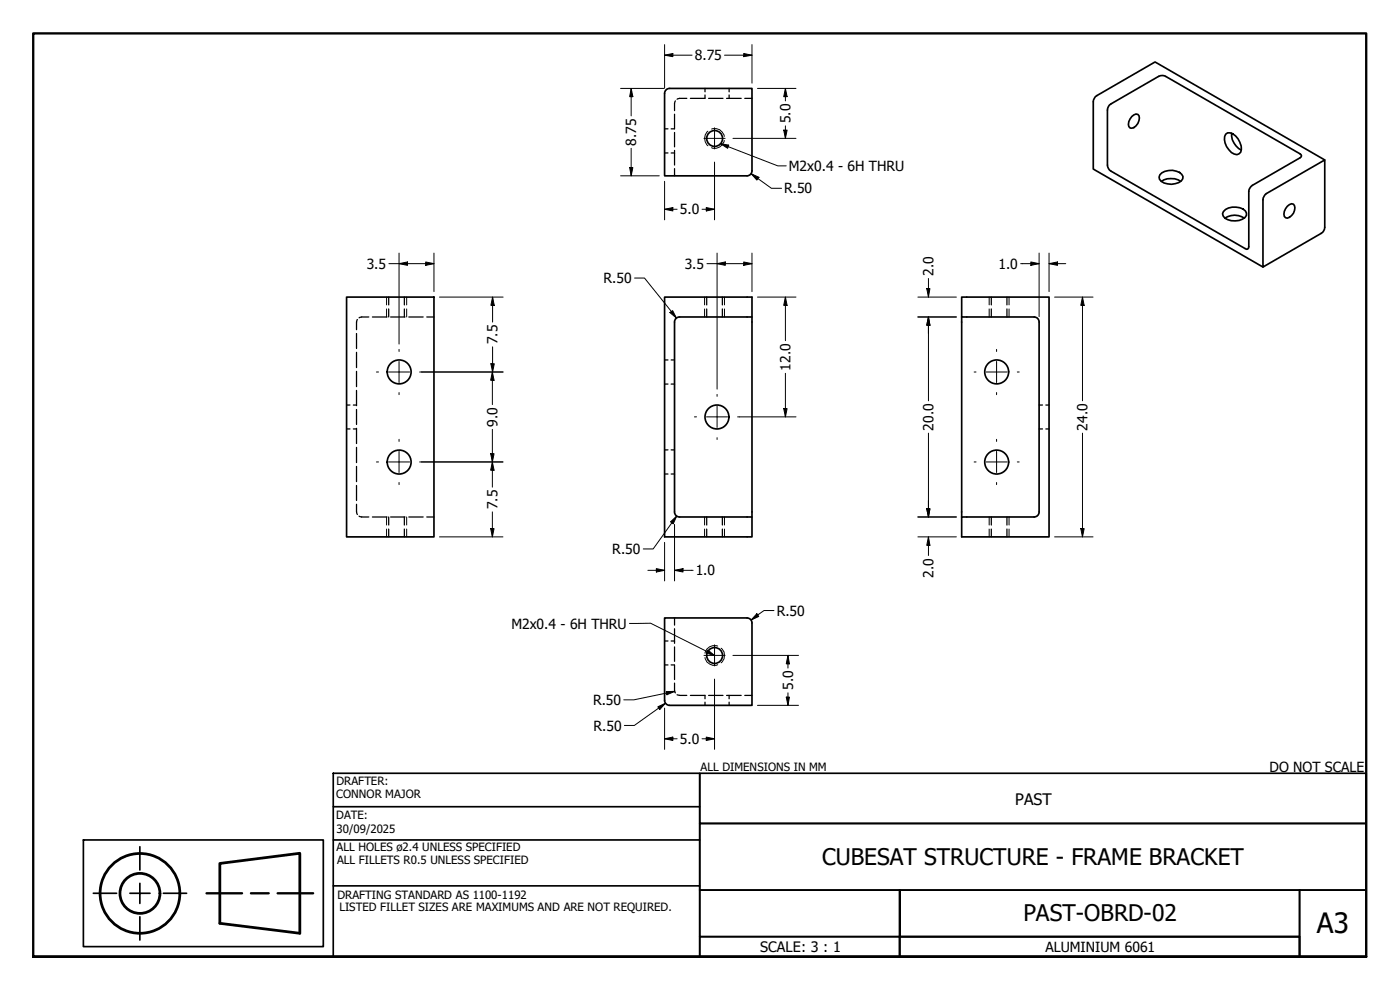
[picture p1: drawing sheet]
<svg xmlns="http://www.w3.org/2000/svg" width="420mm" height="297mm" viewBox="0 0 420 297" stroke-linecap="round" stroke-linejoin="round" font-family="sans-serif">
<!-- layer: Hidden (ANSI) -->
<g fill="none" stroke="#000" stroke-width=".38">
<path d="M199.5 38.7h1M202.4 34.3v4.4h-1M202.4 39.7v4.4M202.7 30.3l-.3 .7v2.2M206.1 29.5h-2.1l-.8 .3M211.6 28.5v1h-4.4M211.6 26.5v1M212.7 29.5h4.3M218.1 29.5h4.3M218.8 26.5v1M218.8 28.5v1M223.5 29.5h2.2"/>
<path d="M199.5 45.9h1M201.4 45.9h1M202.4 45.1v4.4M202.4 50.6v2.2M107.3 95.9l-.3 .7v2.3M110.7 95.1h-2.2l-.7 .3M111.8 95.1h4.3M116.6 89.1v2.4M116.6 92.7v2.4M117.2 95.1h4.3M121.3 89.1v2.4M121.3 92.7v2.4"/>
<path d="M122.7 95.1h4.3M128.1 95.1h2.1M212.1 89.1v2.4M212.1 92.7v2.4M216.8 89.1v2.4M216.8 92.7v2.4M297.5 89.1v2.4M297.5 92.7v2.4M302.2 89.1v2.4M302.2 92.7v2.4M107 100.1v4.5M107 105.7v4.6"/>
<path d="M107 111.4v4.6M107 117.1v4.6M199.5 115.2h1M199.5 108h1M201.4 115.2h1M201.4 108h1M104 121.5h1M104 128.7h1M106 121.5h1M106 128.7h1M107 122.9v4.5M107 128.5v4.6"/>
<path d="M107 134.2v4.6M107 139.9v4.6M199.5 135h1M201.4 135h1M311.8 121.5h1.1M311.8 128.7h1.1M313.9 121.5h.9M313.9 128.7h.9M107 151.3v2.3l.3 .8M107 145.7v4.5M107.8 154.9l.7 .2h2.2M111.8 155.1h4.3"/>
<path d="M116.6 155.1v2.4M116.6 158.7v2.4M117.2 155.1h4.3M121.3 155.1v2.4M121.3 158.7v2.4M122.7 155.1h4.3M128.1 155.1h2.1M199.5 142.2h1M201.4 142.2h1M212.1 155.1v2.4M212.1 158.7v2.4M216.8 155.1v2.4"/>
<path d="M216.8 158.7v2.4M297.5 155.1v2.4M297.5 158.7v2.4M302.2 155.1v2.4M302.2 158.7v2.4M199.5 199.5h1M199.5 192.3h1M201.4 199.5h1M201.4 192.3h1M202.4 185.4v2.2M202.4 188.6v4.4M202.4 194.1v4.3"/>
<path d="M202.4 199.6v4.3M202.4 205v2.1l.3 .8M203.2 208.5l2.9 .1M207.2 208.6h4.4v1.1M211.6 210.7v.9M212.7 208.6h4.3M218.1 208.6h4.3M218.8 208.6v1.1M218.8 210.7v.9M223.5 208.6h2.2"/>
</g>
<!-- layer: Hidden Narrow (ANSI) -->
<g fill="none" stroke="#000" stroke-width=".3">
<path d="M212.5 39.4a2.87 2.87 0 0 0 0 4.3M213.6 38.7a2.84 2.84 0 0 1 3.8 2.2M217.4 42.1a2.85 2.85 0 0 1-3.8 2.2M116 89.1v2.4M116 92.7v2.4M122 89.1v2.4M122 92.7v2.4M211.5 89.1v2.4M211.5 92.7v2.4M217.4 89.1v2.4M217.4 92.7v2.4M296.9 89.1v2.4"/>
<path d="M296.9 92.7v2.4M302.8 89.1v2.4M302.8 92.7v2.4M116 155.1v2.4M116 158.7v2.4M122 155.1v2.4M122 158.7v2.4M211.5 155.1v2.4M211.5 158.7v2.4M217.4 155.1v2.4M217.4 158.7v2.4M296.9 155.1v2.4"/>
<path d="M296.9 158.7v2.4M302.8 155.1v2.4M302.8 158.7v2.4M211.6 197.3a2.85 2.85 0 0 0 3.8 2.1M215.4 193.9a2.85 2.85 0 0 0-3.8 2.1M216.4 194.5a2.87 2.87 0 0 1 0 4.4"/>
</g>
<!-- layer: Visible (ANSI) -->
<g fill="none" stroke="#000" stroke-width=".51">
<path d="M199.5 28.1v24.7h24.7a1.49 1.49 0 0 0 1.5-1.5M200.9 26.5a1.49 1.49 0 0 0-1.4 1.5M201 26.5h24.7v24.8M333 31.5l14.7-8.6a2.29 2.29 0 0 1 2.1 0l40.7 23.5 .1 .4-.5 .6-14.2 8.2a2.49 2.49 0 0 0-1.1 1.9v16.5l-.3 .7-.4 .1-40.7-23.4a2.23 2.23 0 0 1-1-1.9v-16.5zM339.7 35l1.2-.8 .6 .1a2.73 2.73 0 0 1-2.3 4.1 2.03 2.03 0 0 1 0-2.7zM369.6 39.9a5.4 5.4 0 0 0 2.9 5.1M348.6 54.4a5.5 5.5 0 0 1 5.7 0M348.7 51.9a5 5 0 0 1 5.9 .4l.4 .6a2.25 2.25 0 0 1-2.3 2.2 4.7 4.7 0 0 1-4.7-1.3l-.1-.7 .2-.7zM367.9 40.2a2.11 2.11 0 0 1 2.9 .6 5.3 5.3 0 0 1 1.6 4.8 1.71 1.71 0 0 1-2.8 .2 4.7 4.7 0 0 1-1.7-5.6zM379.7 58.4l17.9-10.4v20.2a2.23 2.23 0 0 1-1.1 1.8l-17.5 10.1v-20.2zM397.6 48l-51-29.4-17.4 10.1a2.49 2.49 0 0 0-1.1 1.8v20.2l50.9 29.4M367.2 63.5a4.9 4.9 0 0 1 6.6-.2l.3 .6a2.22 2.22 0 0 1-2.2 2.3 4.7 4.7 0 0 1-4.8-1.4l-.2-.7z"/>
<path d="M367.6 65.5a5.2 5.2 0 0 1 5.8 0M386.3 61.9l1.3-.8 .6 .2a2.87 2.87 0 0 1-1.9 4.2l-.5-.2a2.03 2.03 0 0 1 0-2.7zM104 89.1h26.2v72h-26.2zM225.7 95.1h-21.8a1.49 1.49 0 0 0-1.5 1.5v57M288.6 95.1v60M202.4 153.6a1.49 1.49 0 0 0 1.6 1.5h21.7v6h-26.2v-72h26.2v66M311.8 153.6v-57a1.49 1.49 0 0 0-1.4-1.5h-21.8v-6h26.2v72h-26.2v-6h21.8a1.49 1.49 0 0 0 1.4-1.5M201 211.6h24.7v-24.7a1.49 1.49 0 0 0-1.5-1.5h-24.7v24.7a1.49 1.49 0 0 0 1.4 1.5"/>
<circle cx="214.5" cy="41.5" r="2.38"/>
<circle cx="119.8" cy="111.6" r="3.6"/>
<circle cx="299.1" cy="111.6" r="3.6"/>
<circle cx="119.8" cy="138.6" r="3.6"/>
<circle cx="215.2" cy="125.1" r="3.6"/>
<circle cx="299.1" cy="138.6" r="3.6"/>
<circle cx="214.5" cy="196.7" r="2.38"/>
</g>
<!-- layer: Border (ANSI) -->
<path d="M10 287.1v-277.1h400v277.1h-400h400" fill="none" stroke="#000" stroke-width=".7"/>
<!-- layer: Title (ANSI) -->
<g fill="none" stroke="#000" stroke-width=".51">
<path d="M100 232h110v55.1h-110zM210 232h200v15.1h-200zM25 252h72v32h-72zM42 254v7M100 252h110M100 242h110M210 247.1h200v20h-200zM28 268h7M42 265v3h-3M42 275.1v7M45 268h-3v3.1M49 268h7"/>
<path d="M100 265.8h110M210 267.1v13.9h60v-13.9h120v13.9h-120v-13.9zM390 267.1h20v20h-20zM210 281h60v6.1h-60zM270 281h120v6.1h-120z"/>
</g>
<path d="M62 268h10.6M75.3 268h5.3M83.3 268h10.7" fill="none" stroke="#000" stroke-width=".7"/>
<g fill="none" stroke="#000" stroke-width=".83">
<path d="M66 259.1l24-3.1v24l-24-3z"/>
<circle cx="42" cy="268.1" r="12"/>
<circle cx="42" cy="268.1" r="6"/>
</g>
<!-- layer: Center Mark (ANSI) -->
<g fill="none" stroke="#000" stroke-width=".3">
<path d="M214.4 38.3v6.4M211.3 41.5h6.3M113 111.6h.6M116.6 111.6h6.3M119.8 104.8v.7M119.8 108.4v6.4M119.8 117.8v.6M125.9 111.6h.7M215.2 118.3v.6M292.4 111.6h.5M295.9 111.6h6.4M299.1 104.8v.7"/>
<path d="M299.1 108.4v6.4M299.1 117.8v.6M305.3 111.6h.6M113 138.6h.6M116.6 138.6h6.3M119.8 131.8v.6M119.8 135.4v6.4M125.9 138.6h.7M208.4 125.1h.6M212 125.1h6.4M215.2 121.9v6.4M215.2 131.3v.6"/>
<path d="M221.4 125.1h.6M292.4 138.6h.5M295.9 138.6h6.4M299.1 131.8v.6M299.1 135.4v6.4M305.3 138.6h.6M119.8 144.8v.6M299.1 144.8v.6M211.3 196.6h6.3M214.4 193.5v6.3"/>
</g>
<!-- layer: Dimension (ANSI) -->
<g fill="none" stroke="#000" stroke-width=".3">
<path d="M199.5 16.6l2.4-.5v.9zM199.5 13.4v13M199.5 16.6h8.2M217.4 16.6h8.3M223.2 16.1l2.5 .5-2.5 .4zM225.7 13.4v11.5M186.2 26.5h13.1M189.4 26.5l.5 2.5h-.9zM189.4 26.5v8.3M227.3 26.5h11.6M235.2 39h1l-.5 2.5zM235.7 26.5l.5 2.5h-1z"/>
<path d="M235.7 26.5v3.8M235.7 37.8v3.7M186.2 52.8h11.7M189 50.3h.9l-.5 2.5zM189.4 44.5v8.3M199.5 54.4v11.6M214.4 48.6v17.4M220 41.5h18.9M225.4 52.1l2.4 1.1-.7 .8zM225.4 52.1l6.1 4.4h3.1M116.7 79.1h13.5M119.8 79.1l2.5-.5v1z"/>
<path d="M119.8 75.9v27.3M127.8 78.6l2.4 .5-2.4 .5zM130.2 75.9v11.6M199.5 62.8l2.4-.5v1zM199.5 62.8h3.7M210.7 62.8h3.7M212 62.3l2.4 .5-2.4 .5zM212.2 79.1h13.5M215.2 79.1l2.5-.5v1zM215.2 75.9v40.9M223.2 78.6l2.5 .5-2.5 .5zM225.7 75.9v11.6"/>
<path d="M306.3 79.1h5.5M309.4 78.6l2.4 .5-2.4 .5zM311.8 75.9v19.1M314.8 79.1l2.6-.5v1zM314.8 79.1h5M314.8 75.9v11.6M131.9 89.1h19.1M147.8 89.1l.5 2.5h-1zM147.8 89.1v7.5M190.4 83.4h3l9.6 12M201 93.8l.9-.6 1.1 2.2zM227.3 89.1h11.6"/>
<path d="M235.7 89.1l.5 2.5h-1zM235.7 89.1v13.1M275.5 89.1h11.5M275.5 95.1h11.5M278.1 86.6h1l-.5 2.5zM278.6 95.1l.5 2.5h-1zM278.6 83.6v5.5M278.6 95.1v25.2M316.5 89.1h11.5M324.9 89.1l.5 2.5h-1zM324.9 89.1v31.2M126.6 111.6h24.4"/>
<path d="M147.3 109.1h1l-.5 2.5zM147.8 111.6l.5 2.5h-1zM147.8 111.6v9.8M147.8 104.1v7.5M235.7 112v13.1M126.6 138.6h24.3M147.3 136.1h1l-.5 2.5zM147.8 138.6l.5 2.5h-1zM147.8 128.8v17.4M222 125.1h16.9M235.2 122.6h1l-.5 2.5zM278.6 130v25.1"/>
<path d="M324.9 130v31.1M147.3 158.6h1l-.5 2.5zM147.8 153.6v7.5M201.2 156.6l1.9-1.7-1 2.2zM202.4 157.3v17M203.1 154.9l-7.1 9.8h-3M275.5 155.1h11.5M278.1 152.6h1l-.5 2.5zM324.4 158.6h1l-.5 2.5zM131.9 161.1h19M194.4 171.1h5.1M197 170.6l2.5 .5-2.5 .5z"/>
<path d="M199.5 162.7v11.6M202.4 171.1l2.6-.5v1zM202.4 171.1h5.6M275.5 161.1h11.5M278.6 161.1l.5 2.5h-1zM278.6 161.1v5.6M316.5 161.1h11.5M220 196.6h19.6M227.1 184.1l.6 .9-2.3 1zM232.3 183.2h-3l-3.9 2.8M236.5 196.6l.4 2.6h-.9zM236.5 196.6v3.9"/>
<path d="M197.4 212.1l2.3-1.1-1.7 1.9zM199.5 212.5v12.3M199.7 211l-9.3 6.7h-3M200 207.5l2.5-.1-2.3 1.1zM202.5 207.4l-12.3 2.6h-3M214.4 203.8v21M227.3 211.6h12.3M236 209.2h.9l-.4 2.4zM236.5 207.9v3.7M199.5 221.7l2.4-.5v1zM199.5 221.7h3.7M210.7 221.7h3.7"/>
<path d="M212 221.2l2.4 .5-2.4 .5z"/>
</g>
<g fill="#000">
<path d="M199.5 16.6l2.4-.5v.9zM223.2 16.1l2.5 .5-2.5 .4zM189.4 26.5l.5 2.5h-.9zM235.2 39h1l-.5 2.5zM235.7 26.5l.5 2.5h-1zM189 50.3h.9l-.5 2.5zM225.4 52.1l2.4 1.1-.7 .8zM119.8 79.1l2.5-.5v1zM127.8 78.6l2.4 .5-2.4 .5zM199.5 62.8l2.4-.5v1zM212 62.3l2.4 .5-2.4 .5zM215.2 79.1l2.5-.5v1z"/>
<path d="M223.2 78.6l2.5 .5-2.5 .5zM309.4 78.6l2.4 .5-2.4 .5zM314.8 79.1l2.6-.5v1zM147.8 89.1l.5 2.5h-1zM201 93.8l.9-.6 1.1 2.2zM235.7 89.1l.5 2.5h-1zM278.1 86.6h1l-.5 2.5zM278.6 95.1l.5 2.5h-1zM324.9 89.1l.5 2.5h-1zM147.3 109.1h1l-.5 2.5zM147.8 111.6l.5 2.5h-1zM147.3 136.1h1l-.5 2.5z"/>
<path d="M235.2 122.6h1l-.5 2.5zM147.3 158.6h1l-.5 2.5zM147.8 138.6l.5 2.5h-1zM201.2 156.6l1.9-1.7-1 2.2zM278.1 152.6h1l-.5 2.5zM324.4 158.6h1l-.5 2.5zM197 170.6l2.5 .5-2.5 .5zM202.4 171.1l2.6-.5v1zM278.6 161.1l.5 2.5h-1zM227.1 184.1l.6 .9-2.3 1zM236.5 196.6l.4 2.6h-.9zM197.4 212.1l2.3-1.1-1.7 1.9z"/>
<path d="M200 207.5l2.5-.1-2.3 1.1zM236 209.2h.9l-.4 2.4zM199.5 221.7l2.4-.5v1zM212 221.2l2.4 .5-2.4 .5z"/>
</g>
<!-- layer: Symbol (ANSI) -->
<path d="M216.2 43.1l2.5 .4-.3 1zM212.5 195.1l1.9 1.5-2.4-.7z" fill="#000"/>
<path d="M216.2 43.1l2.5 .4-.3 1zM216.2 43.1l17.2 6.7h2.6M188.9 187.1l6.4-.1 18.9 9.6-1.7-1.5-.5 .8 2.1 .7" fill="none" stroke="#000" stroke-width=".3"/>
<text font-size="8.4" x="395.2" y="280.1">A3</text>
<g font-size="6.9">
<text x="246.7" y="259.6">CUBESAT STRUCTURE - FRAME BRACKET</text>
<text x="307.1" y="276.5">PAST-OBRD-02</text>
</g>
<text font-size="4.8" x="304.7" y="241.5">PAST</text>
<text font-size="4.3" x="228.1" y="285.7">SCALE: 3 : 1</text>
<g font-size="4.2">
<text x="208.5" y="18.1">8.75</text>
<text x="237.2" y="36.9" transform="rotate(-90 237.2 36.9)">5.0</text>
<text x="190.9" y="43.7" transform="rotate(-90 190.9 43.7)">8.75</text>
<text x="236.7" y="51.3">M2x0.4 - 6H THRU</text>
<text x="235.3" y="58">R.50</text>
<text x="204" y="64.3">5.0</text>
<text x="110" y="80.6">3.5</text>
<text x="205.5" y="80.6">3.5</text>
<text x="280.2" y="82.7" transform="rotate(-90 280.2 82.7)">2.0</text>
<text x="299.7" y="80.6">1.0</text>
<text x="181.2" y="84.9">R.50</text>
<text x="149.3" y="103.3" transform="rotate(-90 149.3 103.3)">7.5</text>
<text x="237.2" y="111.2" transform="rotate(-90 237.2 111.2)">12.0</text>
<text x="149.3" y="128" transform="rotate(-90 149.3 128)">9.0</text>
<text x="280.2" y="129.2" transform="rotate(-90 280.2 129.2)">20.0</text>
<text x="326.4" y="129.2" transform="rotate(-90 326.4 129.2)">24.0</text>
<text x="149.3" y="152.8" transform="rotate(-90 149.3 152.8)">7.5</text>
<text x="183.8" y="166.2">R.50</text>
<text x="208.8" y="172.6">1.0</text>
<text x="280.2" y="173.3" transform="rotate(-90 280.2 173.3)">2.0</text>
<text x="233.1" y="184.7">R.50</text>
<text x="153.5" y="188.6">M2x0.4 - 6H THRU</text>
<text x="238" y="207.1" transform="rotate(-90 238 207.1)">5.0</text>
<text x="178" y="211.5">R.50</text>
<text x="178.1" y="219.2">R.50</text>
<text x="204" y="223.2">5.0</text>
<text x="381" y="231.5">DO NOT SCALE</text>
<text x="313.8" y="285.6">ALUMINIUM 6061</text>
</g>
<g font-size="3.4">
<text x="210.2" y="231.2">ALL DIMENSIONS IN MM</text>
<text x="100.9" y="239.5">CONNOR MAJOR</text>
<text x="101" y="235.4">DRAFTER:</text>
<text x="100.9" y="245.6">DATE:</text>
<text x="101" y="250">30/09/2025</text>
<text x="101" y="255.4">ALL HOLES ø2.4 UNLESS SPECIFIED</text>
<text x="101.2" y="259.4">ALL FILLETS R0.5 UNLESS SPECIFIED</text>
<text x="101.3" y="269.6">DRAFTING STANDARD AS 1100-1192</text>
<text x="101.9" y="273.4">LISTED FILLET SIZES ARE MAXIMUMS AND ARE NOT REQUIRED.</text>
</g>
</svg>
